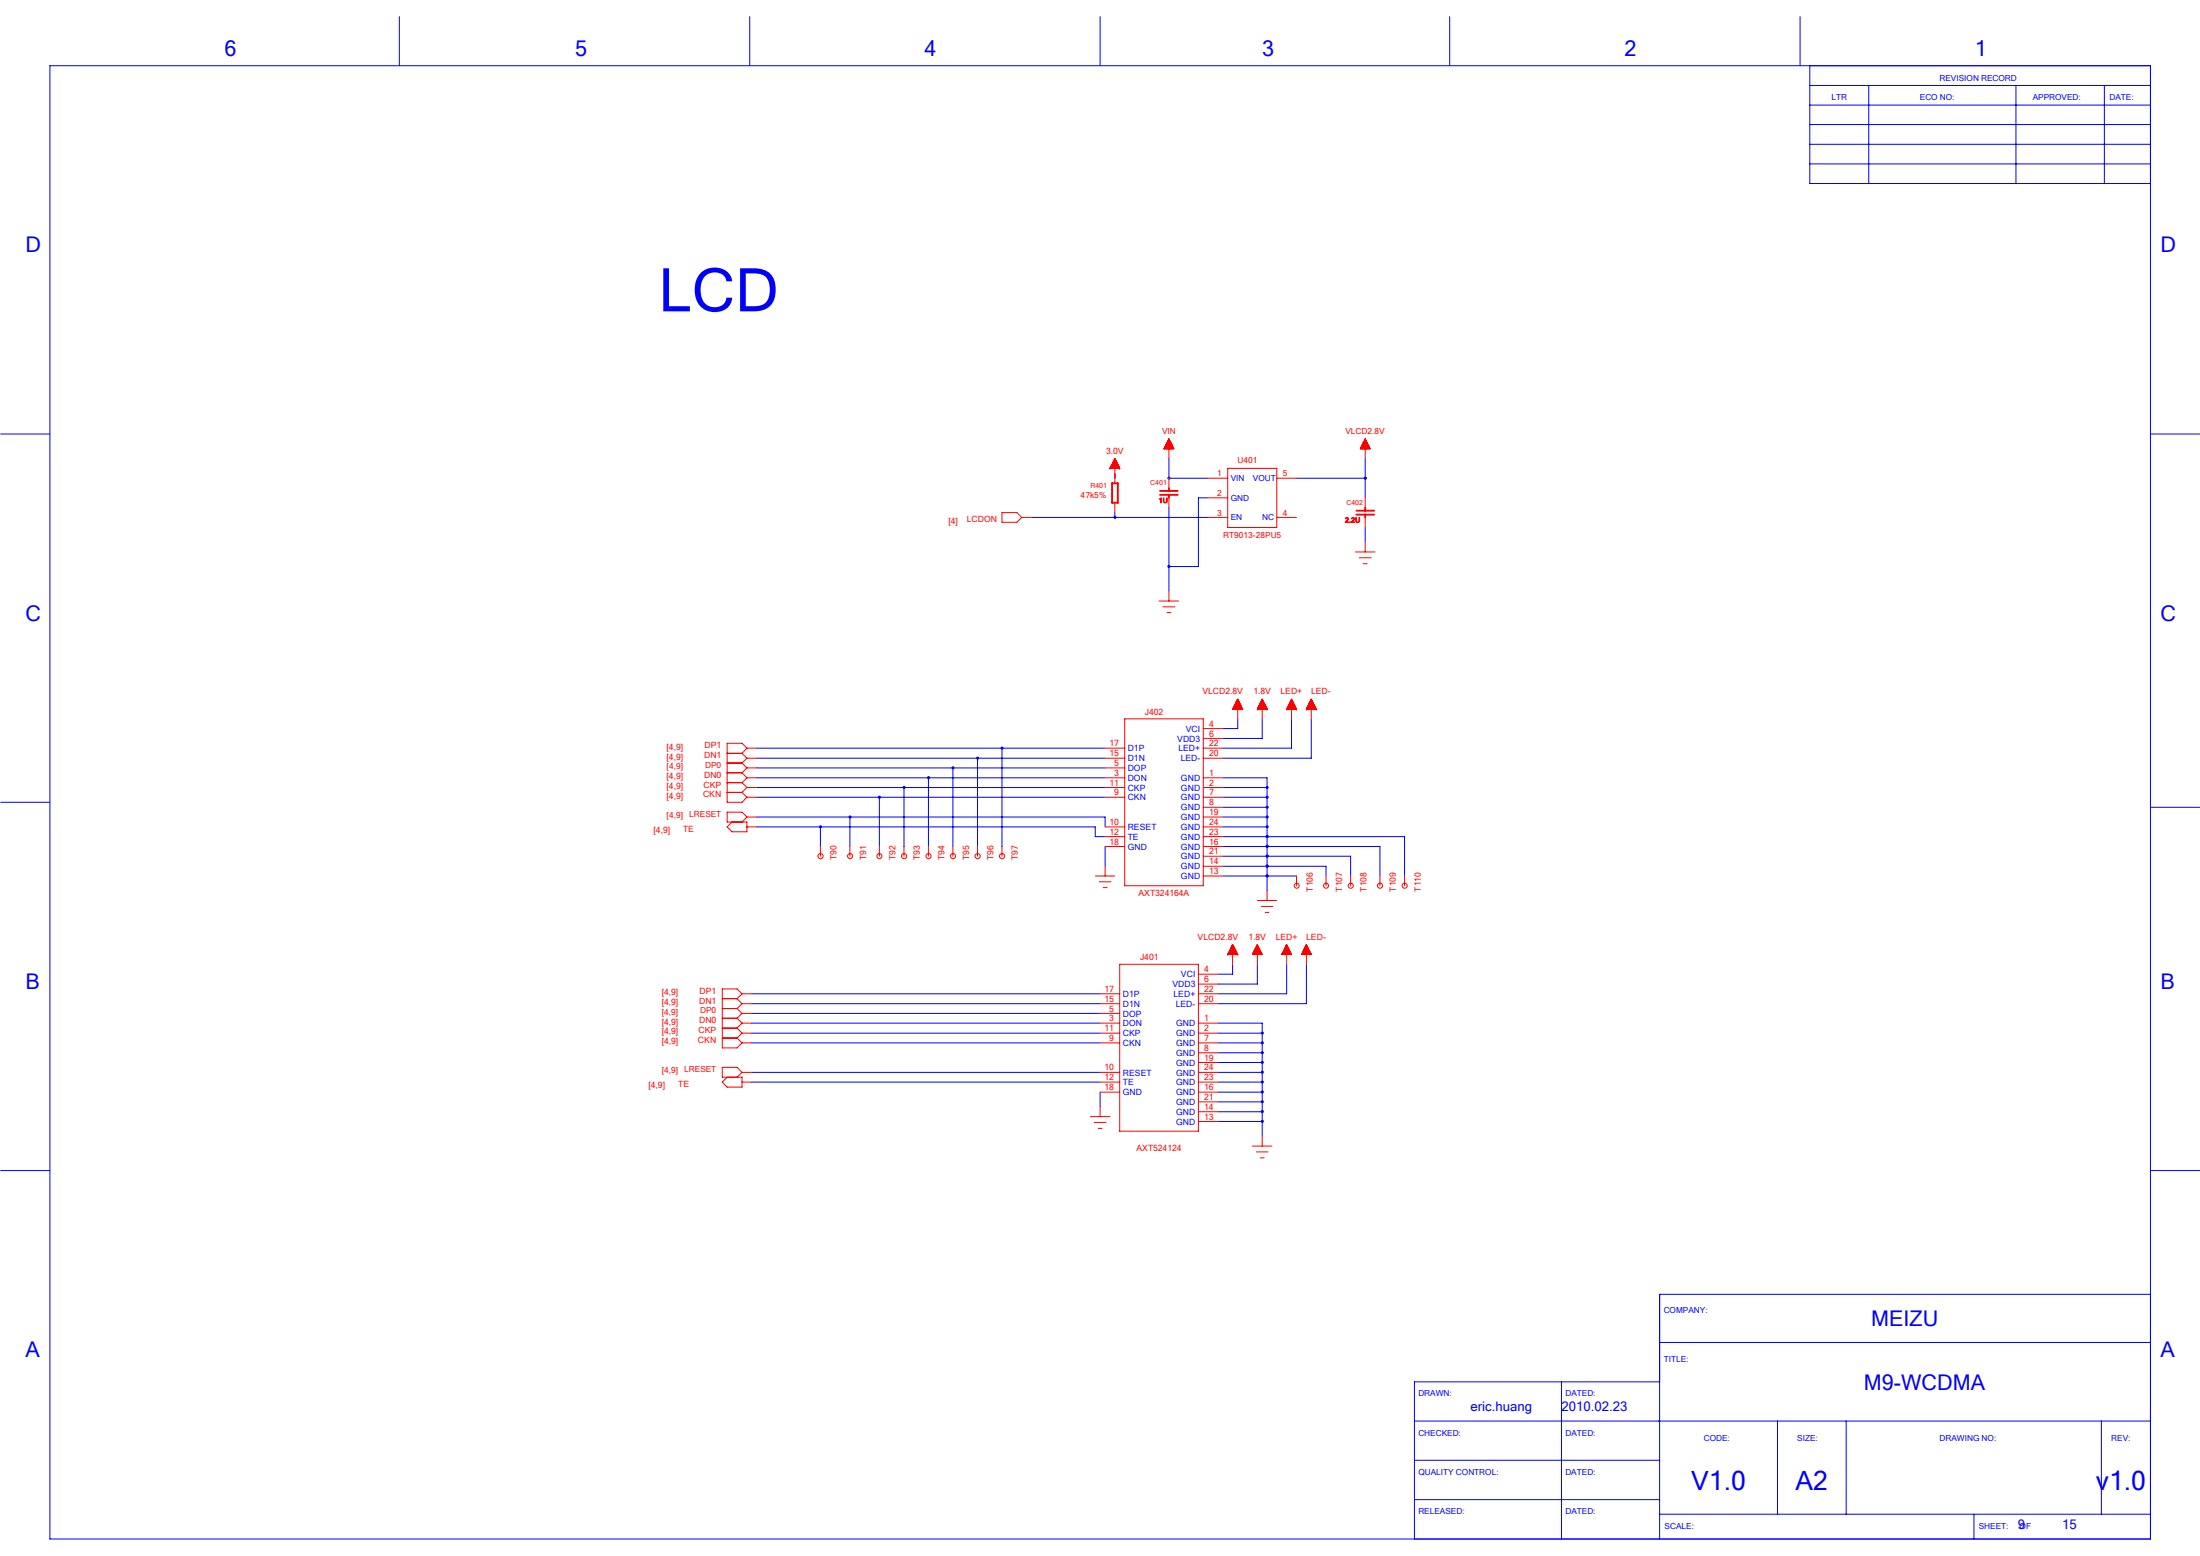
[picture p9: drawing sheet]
<svg xmlns="http://www.w3.org/2000/svg" width="297mm" height="210mm" viewBox="0 0 297 210" stroke-linecap="round" stroke-linejoin="round" font-family="sans-serif">
<g fill="none" stroke="#00f" stroke-width=".14">
<path d="M6.7 8.9h283.7v198.8h-283.7zM53.9 2.2v6.7M101.2 2.2v6.7M148.5 2.2v6.7M195.7 2.2v6.7M243 2.2v6.7M244.4 8.9v15.9h46M244.4 16.8h46M244.4 11.5h46M244.4 14.2h46M244.4 19.5h46M252.3 11.5v13.3"/>
<path d="M272.2 11.5v13.3M284.1 11.5v13.3M244.4 22.1h46M.1 58.6h6.6M290.4 58.6h6.6M139.3 69.8h23.8M150.5 63.9v.6M150.5 69.2v.6M157.8 64.5h.1M157.8 64.5h5.3M157.8 61.9v2.6M157.8 68.5v11.3"/>
<path d="M163.1 67.2h-1.3v9.3h-4M175.1 64.5h9.2M184.3 61.9v5.3M184.3 71.2v2M167.1 97v1.3h-2M170.4 97v2.7h-5.3M174.4 97v4h-9.3M177 97v5.3h-11.9M.1 108.3h6.6M102.2 110.3h47v1.3M102.2 111.6h45.7v1.3h1.3M102.2 103.6h47"/>
<path d="M102.2 105h47M102.2 106.3h47M102.2 107.6h47M102.2 101h47M102.2 102.3h47M110.8 111.6v2.6M114.8 110.3v3.9M118.7 107.6v6.6M122.1 106.3v7.9M125.4 105v9.2M128.7 103.6v10.6M132 102.3v11.9"/>
<path d="M135.3 101v13.2M149.2 114.2v2.7M165.1 118.2h10M165.1 116.9h13.9v1.3M165.1 115.5h17.3v2.7M165.1 112.9h24.5v5.3M165.1 114.2h21.2v4M165.1 108.9h6M165.1 111.6h6M165.1 105h6v15.2M165.1 106.3h6M165.1 107.6h6"/>
<path d="M165.1 110.3h6M290.4 108.9h6.6M101.5 136.8h47M101.5 138.1h47M101.5 139.4h47M101.5 134.1h47M101.5 135.4h47M164.5 138.1h5.9v9.3M164.5 139.4h5.9M166.4 130.1v1.4h-1.9M169.8 130.1v2.7h-5.3M173.7 130.1v4h-9.2"/>
<path d="M176.4 130.1v5.3h-11.9M.1 158h6.6M101.5 146h47M101.5 140.7h47M101.5 144.7h47M148.5 147.4v2M164.5 146h5.9M164.5 140.7h5.9M164.5 151.3h5.9M164.5 150h5.9M164.5 148.7h5.9M164.5 144.7h5.9"/>
<path d="M164.5 143.4h5.9M164.5 142.1h5.9M164.5 147.4h5.9M170.4 147.4v2.6M170.4 150v3.3M290.4 158h6.6M290.4 174.7h-66.3v33M191 191.8h99.4M191 197.1h33.1M210.8 186.5v21.2M224.1 181.2h66.3M224.1 186.5h-33.1v21.2"/>
<path d="M240 191.8v12.5M249.3 191.8v12.5M283.7 191.8v12.5M191 202.4h33.1M224.1 204.3h66.3M266.5 204.3v3.4"/>
</g>
<g fill="#00f" stroke="#00f" stroke-width=".14">
<path d="M171 118.1h.2v.2h-.2z" fill-rule="evenodd"/>
<path d="M171 116.8h.2v.2h-.2z" fill-rule="evenodd"/>
<path d="M171 115.4h.2v.2h-.2z" fill-rule="evenodd"/>
<path d="M171 114.1h.2v.2h-.2z" fill-rule="evenodd"/>
<path d="M171 112.8h.2v.2h-.2z" fill-rule="evenodd"/>
<path d="M171 111.5h.2v.2h-.2z" fill-rule="evenodd"/>
<path d="M171 110.2h.2v.2h-.2z" fill-rule="evenodd"/>
<path d="M171 108.8h.2v.2h-.2z" fill-rule="evenodd"/>
<path d="M171 107.5h.2v.2h-.2z" fill-rule="evenodd"/>
<path d="M110.7 111.5h.2v.2h-.2z" fill-rule="evenodd"/>
<path d="M122 106.2h.2v.2h-.2z" fill-rule="evenodd"/>
<path d="M125.3 104.8h.2v.2h-.2z" fill-rule="evenodd"/>
<path d="M128.6 103.5h.2v.2h-.2z" fill-rule="evenodd"/>
<path d="M131.9 102.2h.2v.2h-.2z" fill-rule="evenodd"/>
<path d="M135.2 100.8h.2v.2h-.2z" fill-rule="evenodd"/>
<path d="M171 118.1h.2v.2h-.2z" fill-rule="evenodd"/>
<path d="M171 116.8h.2v.2h-.2z" fill-rule="evenodd"/>
<path d="M171 115.4h.2v.2h-.2z" fill-rule="evenodd"/>
<path d="M171 112.8h.2v.2h-.2z" fill-rule="evenodd"/>
<path d="M171 106.2h.2v.2h-.2z" fill-rule="evenodd"/>
<path d="M171 114.1h.2v.2h-.2z" fill-rule="evenodd"/>
<path d="M170.3 151.2h.2v.2h-.2z" fill-rule="evenodd"/>
<path d="M170.3 149.9h.2v.2h-.2z" fill-rule="evenodd"/>
<path d="M170.3 148.6h.2v.2h-.2z" fill-rule="evenodd"/>
<path d="M170.3 147.3h.2v.2h-.2z" fill-rule="evenodd"/>
<path d="M170.3 145.9h.2v.2h-.2z" fill-rule="evenodd"/>
<path d="M170.3 144.6h.2v.2h-.2z" fill-rule="evenodd"/>
<path d="M170.3 143.3h.2v.2h-.2z" fill-rule="evenodd"/>
<path d="M170.3 142h.2v.2h-.2z" fill-rule="evenodd"/>
<path d="M170.3 140.6h.2v.2h-.2z" fill-rule="evenodd"/>
<path d="M170.3 139.3h.2v.2h-.2z" fill-rule="evenodd"/>
<path d="M157.7 76.3h.2v.2h-.2z" fill-rule="evenodd"/>
<path d="M150.4 69.7h.2v.2h-.2z" fill-rule="evenodd"/>
<circle cx="118.7" cy="107.6" r=".15"/>
<circle cx="114.8" cy="110.3" r=".15"/>
<circle cx="157.8" cy="64.5" r=".15"/>
<circle cx="184.3" cy="64.5" r=".15"/>
</g>
<g fill="none" stroke="#f00" stroke-width=".14">
<path d="M157.5 60h.7v.6M157.5 59.9v.7M157.5 59.9h.7M157.5 59.9h.6v.7M157.5 59.8v.8M157.5 59.8h.6M157.6 59.8h.5v.8M157.6 59.7v.9M157.6 59.7h.5M157.6 59.7h.4v.9M157.6 59.6v1M157.6 59.6h.4"/>
<path d="M157.7 59.5h.3v1.1M157.7 59.5v1.1M157.7 59.5h.3M157.7 59.4h.2v1.2M157.8 59.3h.1v1.3M157.8 59.2h.1M157.8 59.2v2.7M157.8 59.2l-.7 1.4h1.4M157.8 59.2l.7 1.4M157.8 59.3v1.3M157.9 59.4h-.2v1.2M183.9 60h.8v.6"/>
<path d="M183.9 59.9v.7M184 59.9h.7M184 59.9h.6v.7M184 59.8v.8M184 59.8h.6M184.1 59.8h.5v.8M184.1 59.7h.4v.9M184.1 59.6v1M184.2 59.6h.3M184.2 59.5h.3v1.1M184.2 59.5v1.1M184.2 59.5h.3"/>
<path d="M184.2 59.4h.2v1.2M184.2 59.4v1.2M184.3 59.4h.1M184.3 59.3h.1v1.3M184.3 59.2h.1M184.3 59.2v2.7M184.3 59.2l.7 1.4h-1.3zM184.4 59.3l-.1 1.3M184.6 59.7h-.5v.9M135.3 69.2h2l.7 .6-.7 .7h-2zM138 69.8h1.3M149.9 63.2h.1"/>
<path d="M149.9 63.2h1.3M149.9 63.1h1.3M149.9 63.2v-.1h1.2v.1M150 63.1h1.1M150 63.2v-.2h1.1v.2M150 62.9h1.1M150 62.9h1v.3M150 62.9v.3M150.1 62.8h.9M150.1 62.8h.9v.4M150.1 63.2v-.5h.8v.5M150.2 62.6h.7"/>
<path d="M150.2 62.6h.7v.6M150.2 62.5v.7M150.2 62.5h.7M150.2 62.5h.6v.7M150.2 62.4v.8M150.3 62.4h.5M150.3 62.4h.5v.8M150.3 62.3v.9M150.3 62.3h.5M150.4 62.3h.3v.9M150.4 62.2v1M150.4 62.2h.3"/>
<path d="M150.4 62.2h.3v1M150.5 62.1h.1v1.1M150.5 62v1.2M150.5 62h.1M150.5 61.9v3.3M150.5 61.9v1.3M150.5 61.9h.1M150.5 67.8v1.4M150.5 61.9l-.6 1.3M150.5 61.9l.7 1.3M150.6 62.1h-.2v1.1M151 62.7h-.9v.5"/>
<path d="M151.2 63.2h.1M157.2 60.5l1.3 .1M157.2 60.5v.1M157.2 60.5h1.2M157.2 60.4h1.2v.2M157.2 60.4v.2M157.3 60.3h1.1M157.3 60.3h1.1v.3M157.3 60.3v.3M157.3 60.3h1M157.4 60.2h.9v.4M157.4 60.2v.4"/>
<path d="M157.4 60.1h.9M157.4 60.1h.8v.5M157.4 60v.6M157.4 60h.8M157.8 64.5v1.4M157.8 67.2v1.3M157.8 79.8v1.3M163.1 64.5h2.7M163.1 67.2h2.7M163.1 69.8h2.7M165.8 63.2h6.6v8h-6.6zM172.4 64.5h2.7"/>
<path d="M172.4 69.8h2.7M183 74.5h2.7M183.5 75.3h1.6M183.7 60.5l1.3 .1M183.7 60.5v.1M183.7 60.5h1.2M183.8 60.4h1.1v.2M183.8 60.4v.2M183.8 60.3h1.1M183.8 60.3h1.1v.3M183.8 60.3v.3M183.8 60.3h1"/>
<path d="M183.9 60.2h.9v.4M183.9 60.2v.4M183.9 60.1h.9M183.9 60.1h.9v.5M183.9 60v.6M183.9 60h.8M184.1 76.1h.5M184.3 67.2v1.3M184.3 69.8v1.4M184.3 73.2v1.3M151.9 97h10.6v22.5h-10.6zM156.5 81.1h2.6"/>
<path d="M157 81.9h1.6M157.6 82.7h.5M162.5 98.3h2.6M162.5 99.7h2.6M166.5 95.7h1.3M166.5 95.6v.1M166.5 95.6h1.2M166.5 95.5v.2M166.5 95.5h1.1M166.6 95.4h1M166.6 95.4v.3M166.6 95.3h1v.4"/>
<path d="M166.7 95.2h.8v.5M166.7 95.2v.5M166.7 95.2h.8M166.7 95.1h.8M166.8 95h.6M166.8 95v.7M166.8 94.9h.6M166.8 94.8v.9M166.9 94.8h.5M166.9 94.8h.4M166.9 94.7v1M166.9 94.7h.4"/>
<path d="M166.9 94.6v1.1M167 94.6h.2M167 94.6h.2v1.1M167 94.5v1.2M167 94.5h.2v1.2M167 94.4v1.3M167.1 94.4h.1M167.1 94.4v2.6M167.1 94.4l-.7 1.3h1.4M167.1 94.4l.7 1.3M167.3 94.7v1M167.3 94.8v.9"/>
<path d="M167.4 94.9v.8M167.4 95v.7M167.4 95.1h-.6l-.1 .6M167.5 95.1v.6M167.5 95.3h-.8l-.1 .4M167.6 95.4v.3M167.7 95.5v.2M167.8 95.6v.1M169.8 95.7h.1M169.8 95.7h1.3M169.8 95.6h1.2M169.8 95.5h1.2"/>
<path d="M169.8 95.4v.3M169.9 95.4h1M170 95.3h.9v.4M170 95.2v.5M170 95.2h.8M170 95.1v.6M170 95.1h.8M170.1 95.1h.7M170.1 95v.7M170.1 95h.6M170.1 94.9v.8M170.2 94.9h.5"/>
<path d="M170.2 94.8h.5M170.2 94.8v.9M170.2 94.8h.4M170.2 94.7h.4M170.2 94.7v1M170.3 94.7h.3M170.3 94.6h.2M170.3 94.6v1.1M170.3 94.5v1.2M170.4 94.5h.1M170.4 94.4h.1M170.4 94.4v1.3"/>
<path d="M170.4 94.4v2.6M170.4 94.4l-.6 1.3M170.4 94.4l.7 1.3M170.5 94.5v1.2M170.5 94.6v1.1M170.6 94.7v1M170.7 94.8v.9M170.7 95v.7M170.8 95.1v.6M170.9 95.3h-1v.4M170.9 95.4v.3M171 95.5v.2"/>
<path d="M171 95.6h-1.2v.1M171 95.6v.1M171.1 95.7h.1M173.7 95.7h.1M173.7 95.7h1.4M173.7 95.7h1.3M173.8 95.6h1.2M173.8 95.6v.1M173.8 95.5h1.1M173.8 95.4v.3M173.9 95.4h1M174 95.3h.8v.4"/>
<path d="M174 95.2h.8M174 95.1h.7M174 95v.7M174.1 95h.6M174.1 94.9v.8M174.1 94.9h.6M174.1 94.8h.5M174.1 94.8v.9M174.2 94.8h.4M174.2 94.7h.4M174.2 94.7v1M174.2 94.7h.3"/>
<path d="M174.3 94.6h.2M174.3 94.6v1.1M174.3 94.5v1.2M174.3 94.5h.2M174.4 94.4h.1M174.4 94.4v1.3M174.4 94.4v2.6M174.4 94.4l-.7 1.3M174.4 94.4l.7 1.3M174.5 94.5v1.2M174.5 94.6v1.1M174.6 94.7v1"/>
<path d="M174.6 94.8v.9M174.7 95v.7M174.7 95.1v.6M174.8 95.1h-.8v.6M174.8 95.1v.6M174.8 95.2h-.8v.5M174.9 95.3h-1v.4M174.9 95.4v.3M174.9 95.5v.2M175 95.6v.1M175.1 95.7h.1M176.4 95.7h.1"/>
<path d="M176.4 95.7h1.3M176.4 95.6h1.3M176.4 95.6v.1M176.5 95.6h1.1M176.5 95.5h1.1M176.5 95.4h1.1M176.5 95.3v.4M176.6 95.3h.9M176.6 95.3h.9v.4M176.6 95.2v.5M176.6 95.2h.9M176.6 95.2h.8"/>
<path d="M176.6 95.1v.6M176.7 95.1h.7M176.7 95v.7M176.7 95h.6M176.7 94.9v.8M176.8 94.9h.5M176.8 94.8h.5M176.8 94.8v.9M176.9 94.7h.3M176.9 94.7v1M176.9 94.6h.3M176.9 94.6v1.1"/>
<path d="M177 94.6h.1M177 94.5v1.2M177 94.5h.1M177 94.4h.1M177 94.4v1.3M177 94.4v2.6M177 94.4l-.6 1.3M177 94.4l.7 1.3M177.1 94.4v1.3M177.1 94.5v1.2M177.2 94.6v1.1M177.2 94.7v1"/>
<path d="M177.3 94.8v.9M177.3 95v.7M177.4 95.1v.6M177.6 95.4v.3M177.6 95.4h-1.1v.3M177.6 95.5v.2M177.7 95.6v.1M177.7 95.7h.1M98.2 104.3h2M98.2 103h2M98.2 105.6h2M98.2 106.9h2"/>
<path d="M98.2 101.7h2M100.2 103l.6 .6M100.2 104.3l.6 .7M100.2 105.6l.6 .7M100.2 106.9l.6 .7M100.2 101.7l.6 .6M100.8 105h1.4M100.8 106.3h1.4M100.8 103.6h1.4M100.8 107.6h1.4M100.8 111.6h1.4M100.8 101h1.4"/>
<path d="M100.8 102.3h1.4M100.8 110.3h1.4M100.8 110.3l-.6-.7h-2v1.3h2.6v1.3h-2l-.6-.6 .6-.7M100.8 110.3l-.6 .6M100.8 101l-.6-.7h-2v8h2l.6-.7M100.8 103.6l-.6 .7M100.8 105l-.6 .6M100.8 106.3l-.6 .6M100.8 101l-.6 .7M100.8 102.3l-.6 .7M110.8 114.2v1.3M114.8 114.2v1.3"/>
<path d="M118.7 114.2v1.3M122.1 114.2v1.3M125.4 114.2v1.3M128.7 114.2v1.3M132 114.2v1.3M135.3 114.2v1.3M147.9 118.2h2.6M148.4 119h1.6M149 119.8h.5M149.2 105h2.7M149.2 106.3h2.7M149.2 103.6h2.7"/>
<path d="M149.2 107.6h2.7M149.2 111.6h2.7M149.2 112.9h2.7M149.2 101h2.7M149.2 102.3h2.7M149.2 114.2h2.7M149.2 116.9v1.3M162.5 105h2.6M162.5 106.3h2.6M162.5 107.6h2.6M162.5 108.9h2.6M162.5 111.6h2.6"/>
<path d="M162.5 112.9h2.6M162.5 101h2.6M162.5 115.5h2.6M162.5 102.3h2.6M162.5 110.3h2.6M162.5 114.2h2.6M162.5 116.9h2.6M162.5 118.2h2.6M175.1 118.2v1.3M179 118.2v1.3M182.4 118.2v1.3M186.3 118.2v1.3"/>
<path d="M189.6 118.2v1.3M97.5 137.4h2M97.5 136.1h2M97.5 138.7h2M97.5 134.8h2M99.5 136.1l.7 .7M99.5 137.4l.7 .7M99.5 138.7l.7 .7M99.5 134.8l.7 .6M100.2 138.1h1.3M100.2 139.4h1.3M100.2 136.8h1.3"/>
<path d="M100.2 134.1h1.3M100.2 135.4h1.3M100.2 134.1l-.7-.6h-2v7.9h2l.7-.7M100.2 136.8l-.7 .6M100.2 138.1l-.7 .6M100.2 139.4l-.7 .7M100.2 134.1l-.7 .7M100.2 135.4l-.7 .7M148.5 138.1h2.7M148.5 139.4h2.7M148.5 136.8h2.7M148.5 134.1h2.7"/>
<path d="M148.5 135.4h2.7M151.2 130.1h10.6v22.6h-10.6zM161.8 138.1h2.7M161.8 139.4h2.7M161.8 131.5h2.7M161.8 132.8h2.7M161.8 134.1h2.7M161.8 135.4h2.7M165.8 128.8h.1M165.8 128.8h1.3M165.8 128.7h1.2M165.9 128.8v-.2h1.1v.2"/>
<path d="M165.9 128.6h1.1M166 128.5h.9M166 128.4h.9M166 128.3h.8M166 128.2v.6M166.1 128.2h.7M166.1 128.1v.7M166.1 128.1h.7M166.1 128.1h.6M166.1 128v.8M166.2 128h.5M166.2 127.9v.9"/>
<path d="M166.3 127.9h.3M166.3 127.8v1M166.3 127.8h.3M166.3 127.7v1.1M166.3 127.7h.2M166.4 127.7h.1M166.4 127.6v1.2M166.4 127.6h.1v1.2M166.4 127.5v2.6M166.4 127.6h.1M166.4 127.5h.1M166.4 127.5l-.6 1.3"/>
<path d="M166.4 127.5l.7 1.3M166.5 127.5v1.3M166.6 127.7v1.1M166.6 127.9v.9M166.7 128v.8M166.7 128.1v.7M166.8 128.2v.6M166.8 128.3v.5M166.9 128.4h-.9v.4M166.9 128.4v.4M166.9 128.5h-.9v.3M166.9 128.5v.3"/>
<path d="M167 128.7h-1.2v.1M167 128.7v.1M167.1 128.8h.1M169.1 128.8h1.3M169.2 128.8v-.2l1.1 .1v.1M169.2 128.7h1.1M169.2 128.6h1.1M169.2 128.5v.3M169.3 128.5h1M169.3 128.5h.9v.3M169.3 128.4v.4M169.3 128.4h.9"/>
<path d="M169.3 128.3v.5M169.3 128.3h.9M169.4 128.2h.7v.6M169.4 128.2v.6M169.4 128.2h.7M169.4 128.1h.7v.7M169.4 128.1v.7M169.4 128.1h.6M169.5 128h.5v.8M169.5 128v.8M169.5 128h.5M169.6 128h.4"/>
<path d="M169.6 127.9v.9M169.6 127.9h.3M169.6 127.8h.3M169.6 127.7v1.1M169.7 127.7h.1M169.7 127.6v1.2M169.7 127.6h.1M169.7 127.5v1.3M169.8 127.5h.1M169.8 121.5h2.6M169.8 127.5l.6 1.3h-1.3zM169.8 127.5v2.6"/>
<path d="M169.8 127.6v1.2M169.8 127.7v1.1M169.9 127.8v1M170 127.9v.9M170.2 128.3v.5M170.3 122.3h1.6M170.3 128.5v.3M170.4 128.7l-1.3 .1M170.8 123.1h.5M171.1 120.2v1.3M173.1 128.8h1.3M173.1 128.7h1.2"/>
<path d="M173.1 128.6v.2M173.2 128.6h1.1M173.2 128.8v-.3h1.1v.3M173.3 128.5h.9v.3M173.3 128.4h.8M173.4 128.2h.7v.6M173.4 128.2v.6M173.4 128.2h.7M173.4 128.1h.6v.7M173.4 128.1v.7M173.4 128.1h.6M173.5 128h.5v.8"/>
<path d="M173.5 128v.8M173.5 128h.5M173.5 127.9v.9M173.5 127.9h.4M173.6 127.8h.3M173.6 127.7v1.1M173.6 127.7h.2M173.6 127.6v1.2M173.7 127.6h.1M173.7 127.5v1.3M173.7 127.5h.1M173.7 127.5l.7 1.3h-1.3z"/>
<path d="M173.7 127.5v2.6M173.8 127.6v1.2M173.8 127.7v1.1M173.9 127.8v1M174 127.9v.9M174.1 128.3h-.8v.5M174.1 128.3v.5M174.2 128.4h-.9v.4M174.3 128.7v.1M174.3 128.7l-1.2 .1M175.8 128.8h1.2M175.8 128.7h1.2"/>
<path d="M175.8 128.6v.2M175.8 128.6h1.1M175.9 128.6h1M175.9 128.5v.3M175.9 128.5h1v.3M175.9 128.4v.4M175.9 128.4h.9M175.9 128.3v.5M176 128.3h.8M176 128.2h.7v.6M176 128.2v.6M176 128.2h.7"/>
<path d="M176.1 128.1h.6v.7M176.1 128.1v.7M176.1 128.1h.6M176.1 128h.5v.8M176.1 128v.8M176.1 128h.5M176.2 128h.4M176.2 127.9v.9M176.2 127.9h.4v.9M176.2 127.8h.3M176.2 127.7v1.1M176.3 127.8h.2"/>
<path d="M176.3 127.7h.2M176.3 127.6v1.2M176.3 127.6h.1M176.3 127.5v1.3M176.4 127.6h.1M176.4 127.5h.1M176.4 127.5l.6 1.3h-1.3zM176.4 127.5v2.6M176.4 127.6v1.2M176.5 127.7v1.1M176.5 127.8v1M176.8 128.3v.5"/>
<path d="M177 128.7v.1M177 128.7l-1.2 .1M97.5 140.1h2M99.5 140.1l.7 .6M100.2 140.7h1.3M100.2 144.7h1.3M100.2 146h1.3M100.2 144.7l-.7-.7h-2v1.4h2.7v1.3h-2l-.7-.7 .7-.6M100.2 144.7l-.7 .7M147.2 150.7h2.7M147.8 151.5h1.5M148.3 152.3h.5"/>
<path d="M148.5 140.7h2.7M148.5 144.7h2.7M148.5 146h2.7M148.5 147.4h2.7M148.5 149.4v1.3M161.8 140.7h2.7M161.8 142.1h2.7M161.8 144.7h2.7M161.8 146h2.7M161.8 148.7h2.7M161.8 143.4h2.7M161.8 147.4h2.7"/>
<path d="M161.8 150h2.7M161.8 151.3h2.7M169.1 154.7h2.6M169.6 155.4h1.6M170.2 156.3h.5M170.4 153.3v1.4"/>
<circle cx="110.8" cy="115.5" r=".35"/>
<circle cx="114.8" cy="115.5" r=".35"/>
<circle cx="118.7" cy="115.5" r=".35"/>
<circle cx="122.1" cy="115.5" r=".35"/>
<circle cx="125.4" cy="115.5" r=".35"/>
<circle cx="128.7" cy="115.5" r=".35"/>
<circle cx="132" cy="115.5" r=".35"/>
<circle cx="135.3" cy="115.5" r=".35"/>
<circle cx="175.1" cy="119.5" r=".34"/>
<circle cx="179" cy="119.5" r=".34"/>
<circle cx="182.4" cy="119.5" r=".34"/>
<circle cx="186.3" cy="119.5" r=".34"/>
<circle cx="189.7" cy="119.5" r=".34"/>
</g>
<path d="M150.1 65.2h.8v2.6h-.8zM156.6 66.3h2.4M156.6 66.8h2.4M157.8 65.9v.4M157.8 66.8v.4M183.1 68.9h2.4M183.1 69.4h2.4M184.3 68.5v.4M184.3 69.4v.4" fill="none" stroke="#f00" stroke-width=".25"/>
<text font-size="8.1" fill="#00f" x="88.9" y="42">LCD</text>
<g font-size="3.6" fill="#00f">
<text x="228.4" y="201">V1.0</text>
<text x="242.4" y="201">A2</text>
<text x="283" y="201">v1.0</text>
</g>
<g font-size="2.9" fill="#00f">
<text x="30.3" y="7.5">6</text>
<text x="77.6" y="7.5">5</text>
<text x="124.8" y="7.5">4</text>
<text x="170.4" y="7.5">3</text>
<text x="219.3" y="7.5">2</text>
<text x="266.6" y="7.5">1</text>
<text x="3.4" y="34.1">D</text>
<text x="291.7" y="34.1">D</text>
<text x="3.4" y="83.8">C</text>
<text x="291.7" y="83.8">C</text>
<text x="3.4" y="133.5">B</text>
<text x="291.7" y="133.5">B</text>
<text x="252.7" y="178.9">MEIZU</text>
<text x="3.4" y="183.1">A</text>
<text x="291.7" y="183.1">A</text>
<text x="251.7" y="187.5">M9-WCDMA</text>
</g>
<g font-size="1.8" fill="#00f">
<text x="198.5" y="190.4">eric.huang</text>
<text x="210.8" y="190.4">2010.02.23</text>
<text x="272.4" y="206.3">9</text>
<text x="278.4" y="206.3">15</text>
</g>
<g font-size="1.2" fill="#f00">
<text x="149.3" y="61.2">3.0V</text>
<text x="128.1" y="70.7">[4]</text>
<text x="130.5" y="70.5">LCDON</text>
<text x="162.4" y="93.7">VLCD2.8V</text>
<text x="169.2" y="93.7">1.8V</text>
<text x="172.9" y="93.7">LED+</text>
<text x="177" y="93.7">LED-</text>
<text x="90" y="101.2">[4,9]</text>
<text x="95.1" y="101">DP1</text>
<text x="149.8" y="100.7">17</text>
<text x="154.6" y="96.5">J402</text>
<text x="163.2" y="98.1">4</text>
<text x="163.2" y="99.4">6</text>
<text x="163.2" y="100.7">22</text>
<text x="90" y="105.1">[4,9]</text>
<text x="90" y="106.5">[4,9]</text>
<text x="90" y="107.8">[4,9]</text>
<text x="90" y="102.5">[4,9]</text>
<text x="94.9" y="107.6">CKN</text>
<text x="95" y="106.3">CKP</text>
<text x="95.1" y="105">DN0</text>
<text x="95.1" y="102.3">DN1</text>
<text x="149.8" y="106">11</text>
<text x="149.8" y="102">15</text>
<text x="150.4" y="104.7">3</text>
<text x="150.4" y="103.4">5</text>
<text x="150.4" y="107.3">9</text>
<text x="163.2" y="104.7">1</text>
<text x="163.2" y="106">2</text>
<text x="163.2" y="107.3">7</text>
<text x="163.2" y="102">20</text>
<text x="88.3" y="112.4">[4,9]</text>
<text x="92.2" y="112.2">TE</text>
<text x="149.8" y="111.3">10</text>
<text x="149.8" y="112.6">12</text>
<text x="149.8" y="114">18</text>
<text x="163.2" y="108.7">8</text>
<text x="163.2" y="111.3">24</text>
<text x="163.2" y="112.6">23</text>
<text x="163.2" y="110">19</text>
<text x="163.2" y="114">16</text>
<text x="112.9" y="116" transform="rotate(-90 112.9 116)">T90</text>
<text x="116.9" y="116" transform="rotate(-90 116.9 116)">T91</text>
<text x="120.9" y="116" transform="rotate(-90 120.9 116)">T92</text>
<text x="124.2" y="116" transform="rotate(-90 124.2 116)">T93</text>
<text x="127.5" y="116" transform="rotate(-90 127.5 116)">T94</text>
<text x="130.8" y="116" transform="rotate(-90 130.8 116)">T95</text>
<text x="134.1" y="116" transform="rotate(-90 134.1 116)">T96</text>
<text x="137.4" y="116" transform="rotate(-90 137.4 116)">T97</text>
<text x="163.2" y="115.3">21</text>
<text x="163.2" y="116.6">14</text>
<text x="163.2" y="117.9">13</text>
<text x="153.7" y="120.9">AXT324164A</text>
<text x="177.2" y="120.3" transform="rotate(-90 177.2 120.3)">T106</text>
<text x="181.2" y="120.3" transform="rotate(-90 181.2 120.3)">T107</text>
<text x="184.5" y="120.3" transform="rotate(-90 184.5 120.3)">T108</text>
<text x="188.5" y="120.3" transform="rotate(-90 188.5 120.3)">T109</text>
<text x="191.8" y="120.3" transform="rotate(-90 191.8 120.3)">T110</text>
<text x="153.9" y="129.6">J401</text>
<text x="161.7" y="126.8">VLCD2.8V</text>
<text x="162.6" y="131.2">4</text>
<text x="168.6" y="126.8">1.8V</text>
<text x="172.2" y="126.8">LED+</text>
<text x="176.4" y="126.8">LED-</text>
<text x="89.4" y="134.3">[4,9]</text>
<text x="89.4" y="135.6">[4,9]</text>
<text x="94.4" y="135.4">DN1</text>
<text x="94.5" y="134.1">DP1</text>
<text x="149.1" y="133.8">17</text>
<text x="149.1" y="135.2">15</text>
<text x="149.8" y="137.8">3</text>
<text x="149.8" y="136.5">5</text>
<text x="162.6" y="137.8">1</text>
<text x="162.6" y="132.5">6</text>
<text x="162.6" y="133.8">22</text>
<text x="162.6" y="135.2">20</text>
<text x="89.4" y="138.3">[4,9]</text>
<text x="89.4" y="139.6">[4,9]</text>
<text x="89.4" y="140.9">[4,9]</text>
<text x="94.2" y="140.7">CKN</text>
<text x="94.3" y="139.4">CKP</text>
<text x="94.4" y="138.1">DN0</text>
<text x="149.1" y="139.1">11</text>
<text x="149.8" y="140.5">9</text>
<text x="162.6" y="139.1">2</text>
<text x="162.6" y="140.5">7</text>
<text x="162.6" y="141.8">8</text>
<text x="162.6" y="143.1">19</text>
<text x="87.6" y="146.9">[4,9]</text>
<text x="91.6" y="146.7">TE</text>
<text x="149.1" y="144.5">10</text>
<text x="149.1" y="145.8">12</text>
<text x="149.1" y="147.1">18</text>
<text x="162.6" y="144.5">24</text>
<text x="162.6" y="145.8">23</text>
<text x="162.6" y="148.4">21</text>
<text x="162.6" y="147.1">16</text>
<text x="162.6" y="149.8">14</text>
<text x="153.4" y="155.4">AXT524124</text>
<text x="162.6" y="151.1">13</text>
</g>
<g font-size="1.2" fill="#00f">
<text x="152.3" y="101.4">D1P</text>
<text x="158.9" y="100.1">VDD3</text>
<text x="159.1" y="101.4">LED+</text>
<text x="160.1" y="98.7">VCI</text>
<text x="152.3" y="106.7">CKP</text>
<text x="152.3" y="102.7">D1N</text>
<text x="152.3" y="105.4">DON</text>
<text x="152.3" y="104.1">DOP</text>
<text x="159.4" y="102.7">LED-</text>
<text x="159.5" y="105.4">GND</text>
<text x="159.5" y="106.7">GND</text>
<text x="152.3" y="108">CKN</text>
<text x="152.3" y="112">RESET</text>
<text x="152.3" y="113.3">TE</text>
<text x="159.5" y="108">GND</text>
<text x="159.5" y="109.4">GND</text>
<text x="159.5" y="112">GND</text>
<text x="159.5" y="113.3">GND</text>
<text x="159.5" y="110.7">GND</text>
<text x="152.3" y="114.7">GND</text>
<text x="159.5" y="116">GND</text>
<text x="159.5" y="114.7">GND</text>
<text x="159.5" y="117.3">GND</text>
<text x="159.5" y="118.6">GND</text>
<text x="159.5" y="131.9">VCI</text>
<text x="151.6" y="134.5">D1P</text>
<text x="151.6" y="135.9">D1N</text>
<text x="151.6" y="137.2">DOP</text>
<text x="158.3" y="133.2">VDD3</text>
<text x="158.5" y="134.5">LED+</text>
<text x="158.8" y="135.9">LED-</text>
<text x="151.6" y="141.2">CKN</text>
<text x="151.6" y="139.8">CKP</text>
<text x="151.6" y="138.5">DON</text>
<text x="158.8" y="141.2">GND</text>
<text x="158.8" y="142.5">GND</text>
<text x="158.8" y="143.8">GND</text>
<text x="158.8" y="138.5">GND</text>
<text x="158.8" y="139.8">GND</text>
<text x="151.6" y="145.1">RESET</text>
<text x="151.6" y="146.5">TE</text>
<text x="151.6" y="147.8">GND</text>
<text x="158.8" y="145.1">GND</text>
<text x="158.8" y="146.5">GND</text>
<text x="158.8" y="149.1">GND</text>
<text x="158.8" y="147.8">GND</text>
<text x="158.8" y="150.5">GND</text>
<text x="158.8" y="151.8">GND</text>
</g>
<g font-size="1.1" fill="#00f">
<text x="261.9" y="10.9">REVISION RECORD</text>
<text x="247.3" y="13.5">LTR</text>
<text x="259.2" y="13.5">ECO NO:</text>
<text x="274.5" y="13.5">APPROVED:</text>
<text x="284.8" y="13.5">DATE:</text>
<text x="166.2" y="64.9">VIN</text>
<text x="169.2" y="64.9">VOUT</text>
<text x="166.2" y="67.6">GND</text>
<text x="166.2" y="70.2">EN</text>
<text x="170.4" y="70.2">NC</text>
<text x="224.6" y="177.2">COMPANY:</text>
<text x="224.6" y="183.8">TITLE:</text>
<text x="191.5" y="188.4">DRAWN:</text>
<text x="211.4" y="188.4">DATED:</text>
<text x="191.5" y="193.8">CHECKED:</text>
<text x="211.4" y="193.8">DATED:</text>
<text x="230" y="194.4">CODE:</text>
<text x="242.7" y="194.4">SIZE:</text>
<text x="261.9" y="194.4">DRAWING NO:</text>
<text x="285.1" y="194.4">REV:</text>
<text x="191.5" y="199.1">QUALITY CONTROL:</text>
<text x="211.4" y="199.1">DATED:</text>
<text x="191.5" y="204.3">RELEASED:</text>
<text x="211.4" y="204.3">DATED:</text>
<text x="224.8" y="206.3">SCALE:</text>
<text x="267.2" y="206.3">SHEET:</text>
<text x="272.7" y="206.3">OF</text>
</g>
<g font-size="1.1" fill="#f00">
<text x="156.9" y="58.6">VIN</text>
<text x="181.7" y="58.6">VLCD2.8V</text>
<text x="164.3" y="64.3">1</text>
<text x="167.1" y="62.5">U401</text>
<text x="173.2" y="64.3">5</text>
<text x="145.9" y="67.2">47k5%</text>
<text x="164.3" y="66.9">2</text>
<text x="164.3" y="69.6">3</text>
<text x="173.2" y="69.6">4</text>
<text x="165.1" y="72.7">RT9013-28PU5</text>
<text x="90" y="103.8">[4,9]</text>
<text x="95.2" y="103.6">DP0</text>
<text x="90" y="110.4">[4,9]</text>
<text x="93.1" y="110.3">LRESET</text>
<text x="89.4" y="136.9">[4,9]</text>
<text x="94.5" y="136.8">DP0</text>
<text x="89.4" y="144.9">[4,9]</text>
<text x="92.4" y="144.7">LRESET</text>
</g>
<g font-size=".9" fill="#f00">
<text x="147.2" y="65.9">R401</text>
<text x="155.3" y="65.5">C401</text>
<text x="156.5" y="67.9">1U</text>
<text x="181.6" y="70.5">2.2U</text>
<text x="181.8" y="68.1">C402</text>
</g>
</svg>
